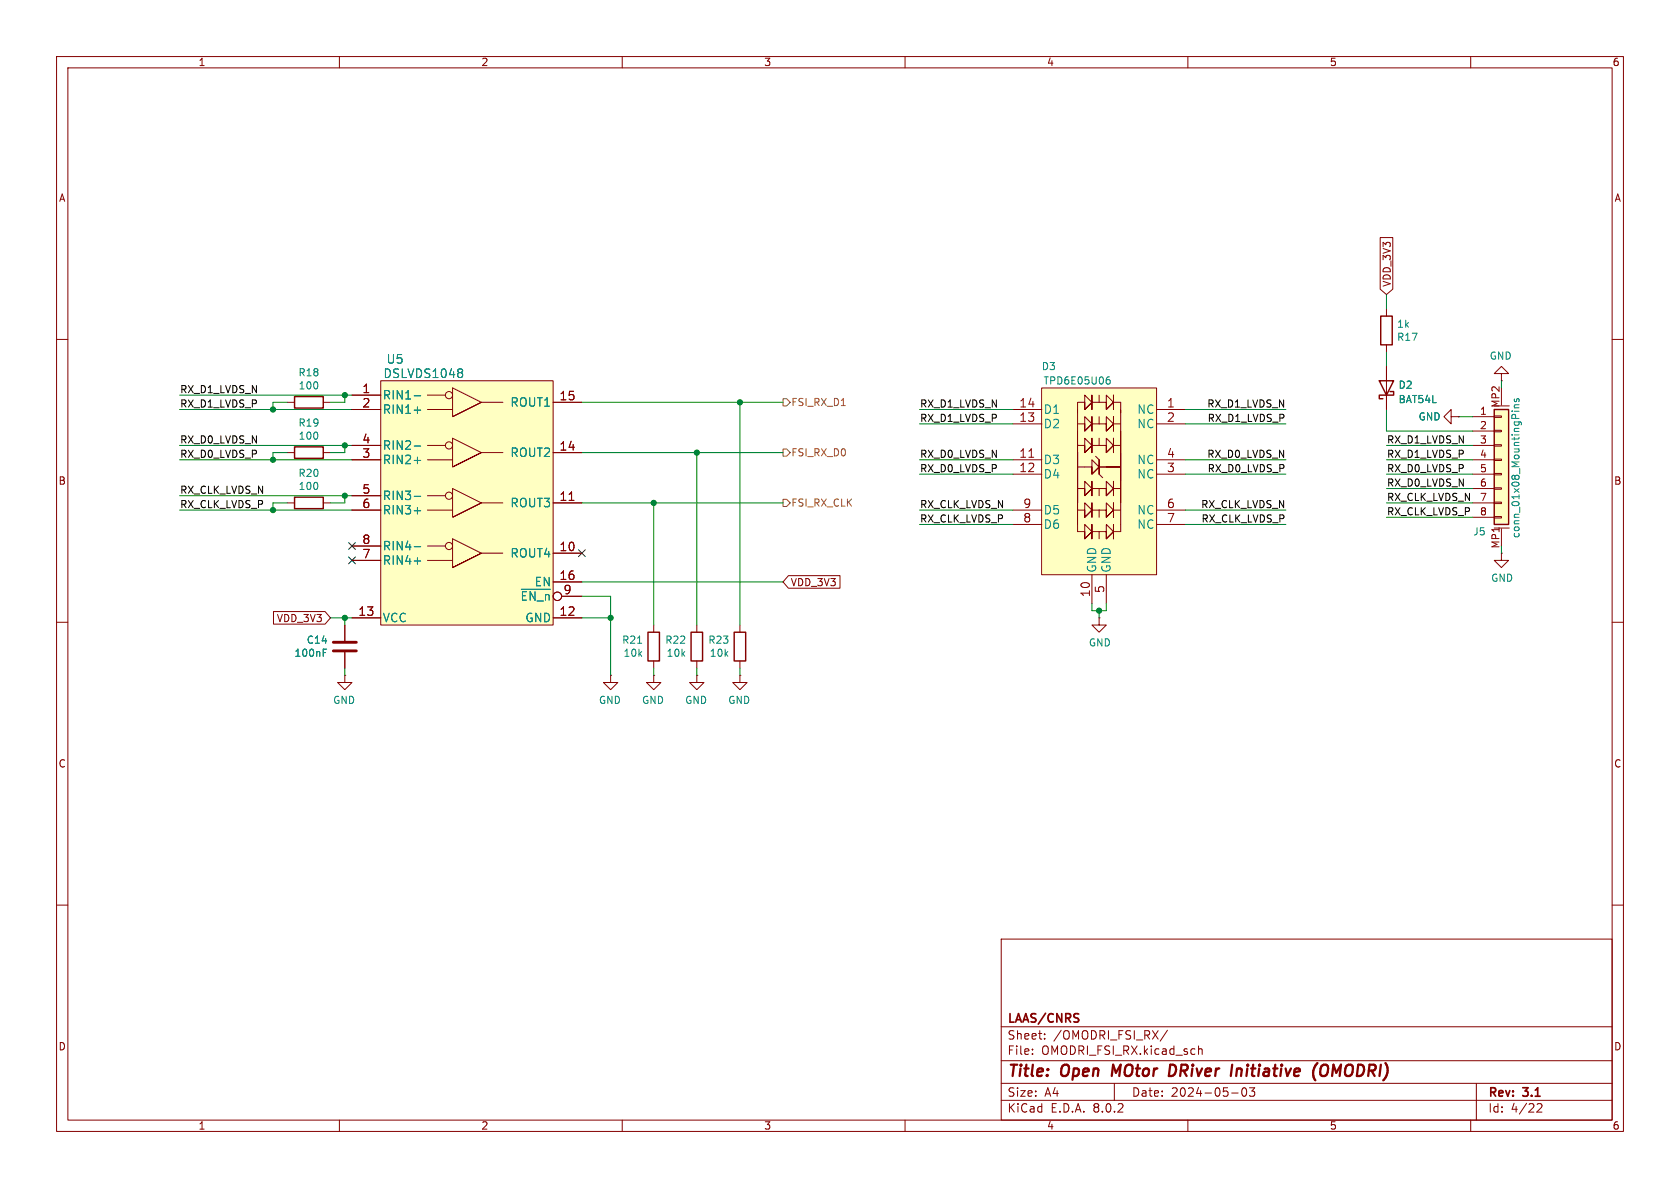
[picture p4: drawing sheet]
<svg xmlns="http://www.w3.org/2000/svg" width="297mm" height="210mm" viewBox="0 0 297 210" stroke-linecap="round" stroke-linejoin="round" font-family="sans-serif">
<g fill="none" stroke="#840000" stroke-width=".18">
<path d="M10 10h277v190h-277zM12 12h273v186h-273zM60 10v2M110 10v2M160 10v2M210 10v2M260 10v2M10 60h2M285 60h2M10 110h2M285 110h2M10 160h2"/>
<path d="M285 160h2M177 166h108v32h-108zM60 198v2M110 198v2M160 198v2M177 194.5h108M177 191.5h108M177 187.5h108M177 181.5h108M182.5 186.3v.1M182.5 185.5v.1M184.7 183.6v.1"/>
<path d="M184.7 182.8v.1M197 191.5v3M206.4 182.1l-1.3 2M210 198v2M211.9 184.9v1.5M211.9 185.5l.2-.1 .4 .1v.9M217.7 193.2h1.2M219.7 192.4l.2-.1a.81 .81 0 0 1 .6 .6 .81 .81 0 0 1-.3 .8l-.2 .1a.81 .81 0 0 1-.3-1.4zM220.9 192.3h.9l-.5 .6 .4 .1v.7l-.2 .1h-.4l-.2-.1M260 198v2M261 191.5v6.5M271.7 195.2l.6-.1 .2 .1 .1 .3-.9 1.1h.9"/>
</g>
<path d="M196.8 188.2l-.3 2M207.6 188.3l-.7-.1-.3 2h.5l.5-.3M218.7 188.9l-.2 1.3M219.3 188.9l-.6 .2M232.3 190.6l.2 .4M232.9 187.9l-.6 .9M234.6 188.3a.73 .73 0 0 0-1.1 .6l-.1 .6v.4l.2 .2a.71 .71 0 0 0 1-.2" fill="none" stroke="#840000" stroke-width=".4"/>
<path d="M264.2 72.4h2.5v20.3h-2.5z" fill="#ffffc2"/>
<g fill="none" stroke="#840000" stroke-width=".18">
<path d="M245.1 54.6v1.3M245.1 61v1.2M245.1 64.8v7.6M256.5 73.7v-1.3l-1.2 1.3 1.2 1.2v-1.2h1.3M257.8 73.7h.1M260.3 73.7h3.9M260.3 76.2h3.9M260.3 78.7h3.9M264.2 78.6h1.2v.3h-1.2zM264.2 76.1h1.2v.2h-1.2zM264.2 73.5h1.2v.3h-1.2zM264.2 71.8h2.6"/>
<path d="M265.4 66h1.3l-1.3-1.2-1.2 1.2h1.2v1.3M265.4 67.3h.1M265.4 68.6v3M260.3 81.3h3.9M260.3 83.8h3.9M260.3 86.4h3.9M260.3 88.9h3.9M260.3 91.4h3.9M264.2 91.3h1.2v.3h-1.2zM264.2 88.8h1.2v.2h-1.2zM264.2 86.2h1.2v.3h-1.2zM264.2 83.7h1.2v.2h-1.2z"/>
<path d="M264.2 81.2h1.2v.2h-1.2zM264.2 93.3h2.6M265.4 97.8v1.3h1.3l-1.3 1.2-1.2-1.2h1.2M265.4 97.8h.1M265.4 93.5v3M61 119.4v1.3h-1.3l1.3 1.2 1.2-1.2h-1.2M61 119.4h.1M61 110.5v2.8M61 115.3v2.8M107.9 119.4v1.3h-1.2l1.2 1.2 1.3-1.2h-1.3M107.9 119.4h.1M115.6 119.4v1.3h-1.3l1.3 1.2 1.2-1.2h-1.2"/>
<path d="M115.6 119.4h.1M115.6 110.5v1.3M115.6 116.8v1.3M123.2 119.4v1.3h-1.3l1.3 1.2 1.3-1.2h-1.3M123.2 119.4h.1M123.2 110.5v1.3M123.2 116.8v1.3M130.8 119.4v1.3h-1.3l1.3 1.2 1.3-1.2h-1.3M130.8 119.4h.1M130.8 110.5v1.3M130.8 116.8v1.3"/>
</g>
<path d="M244.1 55.9h2v5.1h-2zM243.8 67.3h2.6l-1.3 2.6zM245.7 69.2h.7v.7h-2.6v.6h.7M264.2 72.4h2.5v20.3h-2.5zM114.6 111.8h2v5h-2zM122.2 111.8h2v5h-2zM129.8 111.8h2v5h-2z" fill="none" stroke="#840000" stroke-width=".25"/>
<path d="M267.3 72.7h.1M267.3 73.4l.2-.2 .4 .2M267.7 72.7h.8M267.7 72.1h.8M267.8 70.5l-.1 .3 .2 .2 .2-.1 .1-.4h.3v.5M268.5 71.6h-.7l-.1 .3 .1 .2M57.1 115.4h.5M57.1 114.8h.6M112.7 113.7h.7" fill="none" stroke="#008484" stroke-width=".18"/>
<path d="M58.9 115.1h4.1M58.9 113.5h4.1" fill="none" stroke="#840000" stroke-width=".51"/>
<path d="M184.1 68.6h20.4v33h-20.4z" fill="#ffffc2"/>
<g fill="none" stroke="#840000" stroke-width=".18">
<path d="M50.8 71.1h1.3M57.1 71.1h1.3M179.1 72.4h5M179.1 74.9h5M184.1 68.6h20.4v33h-20.4zM190.5 78.7h1.3v1.3l1.2-1.3-1.2 1.3v-2.5l1.2 1.2v1.3v-2.5v1.2h1.3M190.5 74.9h1.3v1.3l1.2-1.3-1.2 1.3v-2.5l1.2 1.2v1.3v-2.5v1.2h1.3M194.3 71.1h-1.3v-1.2v2.5v-1.3l-1.2-1.2v2.5l1.2-1.3-1.2 1.3v-1.3h-1.3v21.6M194.3 71.1h1.3v1.3l1.2-1.3-1.2 1.3v-2.5l1.2 1.2v1.3v-2.5v1.2h1.3v22.9h-1.3v-1.3v2.6v-1.3l-1.2-1.3v2.6l1.2-1.3-1.2 1.3v-1.3h-1.3M194.3 78.7h1.3v1.3l1.2-1.3-1.2 1.3v-2.5l1.2 1.2v1.3v-2.5v1.2h1.3M194.3 74.9h1.3v1.3l1.2-1.3-1.2 1.3v-2.5l1.2 1.2v1.3v-2.5v1.2h1.3M194.3 69.9v1.2"/>
<path d="M194.3 73.7v1.2M194.3 77.5v1.2M204.5 72.4h5M204.5 74.9h5M50.8 88.9h1.3M50.8 80h1.3M57.1 88.9h1.3M57.1 80h1.3M179.1 81.3h5M179.1 83.8h5M179.1 90.2h5M179.1 92.7h5"/>
<path d="M181.9 80.8h.9M190.5 90.2h1.3v1.2l1.2-1.2-1.2 1.2v-2.5l1.2 1.3v1.2v-2.5v1.3h1.3M190.5 86.4h1.3v1.2l1.2-1.2-1.2 1.2v-2.5l1.2 1.3v1.2v-2.5v1.3h1.3M193.7 80.6l.6 .7M194.3 82.6h3.8h-3.8v-1.3v2.5v-1.2l-1.3-1.3v2.5l1.3-1.2-1.3 1.2v-1.2h-2.5v11.4h1.3v1.3l1.2-1.3-1.2 1.3v-2.6l1.2 1.3v1.3v-2.6v1.3h1.3M194.3 90.2h1.3v1.2l1.2-1.2-1.2 1.2v-2.5l1.2 1.3v1.2v-2.5v1.3h1.3M194.3 86.4h1.3v1.2l1.2-1.2-1.2 1.2v-2.5l1.2 1.3v1.2v-2.5v1.3h1.3M194.3 83.8l.6 .7M194.3 86.4v1.2M194.3 90.2v1.2M194.3 94v1.3M204.5 81.3h5"/>
<path d="M204.5 83.8h5M204.5 90.2h5M204.5 92.7h5M193 101.6v5.1M195.6 101.6v5.1"/>
</g>
<path d="M195.8 67.1l.4 .1 .1 .1-.1 .5-.4 .1M196.2 66.6l-.4 .1" fill="none" stroke="#008484" stroke-width=".18"/>
<path d="M52.1 79h5v2h-5zM52.1 70.1h5v2h-5zM52.1 87.9h5v2h-5z" fill="none" stroke="#840000" stroke-width=".25"/>
<path d="M67.3 67.3h30.5v43.2h-30.5z" fill="#ffffc2"/>
<g fill="none" stroke="#840000" stroke-width=".18">
<path d="M244 42h2.2v9.1l-1.1 1-1.1-1zM62.2 72.4h5.1M62.2 78.7h5.1M62.2 69.9h5.1M67.3 67.3h30.5v43.2h-30.5zM75.6 72.4h4.4M75.6 78.7h3.1M75.6 69.9h3.1M88.9 71.1h-3.8l-5.1 2.6 5.1-2.6-5.1-2.5v5.1M97.8 71.1h5.1M245.1 64.8v2.5M245.1 69.9v2.5"/>
<path d="M257.8 73.7h.1M62.2 99.1h5.1M62.2 90.2h5.1M62.2 81.3h5.1M62.2 96.5h5.1M62.2 87.6h5.1M75.6 99.1h4.4M75.6 90.2h4.4M75.6 81.3h4.4M75.6 96.5h3.1M75.6 87.6h3.1M88.9 97.8h-3.8l-5.1 2.5 5.1-2.5-5.1-2.5v5"/>
<path d="M88.9 88.9h-3.8l-5.1 2.5 5.1-2.5-5.1-2.5v5M88.9 80h-3.8l-5.1 2.6 5.1-2.6-5.1-2.5v5.1M97.8 97.8h5.1M97.8 88.9h5.1M97.8 80h5.1M100.6 88.5h.9M48.3 108.1h9.2l.9 1.1-.9 1.1h-9.2zM61 110.5v2.8M61 115.3v2.8M62.2 109.2h5.1M97.8 109.2h5.1M97.8 102.9h5.1"/>
<path d="M99.3 105.4h3.6M139.4 101.8h9.1v2.2h-9.1l-1-1.1zM194.3 109.2v1.3h1.3l-1.3 1.3-1.3-1.3h1.3M194.3 109.2h.1"/>
<circle cx="79.4" cy="78.7" r=".63"/>
<circle cx="79.4" cy="69.8" r=".63"/>
<circle cx="79.4" cy="96.5" r=".63"/>
<circle cx="79.4" cy="87.6" r=".63"/>
</g>
<path d="M73.2 70h1.2M73.2 72.5h1.2M73.2 78.9h1.2M81.5 65.2l.3 .3-.3 .4 .2 .1 .1 .4-.3 .3M73.2 81.4h1.2M73.2 87.7h1.2M73.2 90.3h1.2M73.2 99.2h1.2M73.2 96.6h1.2M57.1 115.4h.5M57.1 114.8h.6M92.2 104.2h5.1" fill="none" stroke="#008484" stroke-width=".18"/>
<path d="M138.4 79.4h.7l.6 .6-.6 .6h-.7zM138.4 70.5h.7l.6 .6-.6 .7h-.7zM138.4 88.3h.7l.6 .6-.6 .6h-.7z" fill="none" stroke="#848400" stroke-width=".18"/>
<g fill="none" stroke="#008400" stroke-width=".18">
<path d="M245.1 52.1v2.5M31.7 69.9h30.5M31.7 72.4h30.5M31.7 78.7h30.5M50.8 71.1h-2.5v1.3M61 69.9v1.2h-2.6M61 78.7v1.3h-2.6M102.9 71.1h35.5M130.8 71.1v39.4M162.6 72.4h16.5M162.6 74.9h16.5M209.5 72.4h17.8"/>
<path d="M209.5 74.9h17.8M245.1 62.2v2.6M245.1 72.4v3.8h15.2M245.1 78.7h15.2M257.8 73.7h2.5M265.4 67.3v1.3M31.7 90.2h30.5M31.7 81.3h30.5M31.7 87.6h30.5M50.8 80h-2.5v1.3M50.8 88.9h-2.5v1.3M61 87.6v1.3h-2.6"/>
<path d="M102.9 88.9h35.5M102.9 80h35.5M115.6 88.9v21.6M123.2 80v30.5M162.6 90.2h16.5M162.6 81.3h16.5M162.6 83.8h16.5M162.6 92.7h16.5M209.5 90.2h17.8M209.5 81.3h17.8M209.5 83.8h17.8M209.5 92.7h17.8"/>
<path d="M245.1 88.9h15.2M245.1 81.3h15.2M245.1 83.8h15.2M245.1 91.4h15.2M245.1 86.4h15.2M265.4 96.5v1.3M58.4 109.2h3.8M61 109.2v1.3M61 118.1v1.3M102.9 105.4h5v14M102.9 109.2h5M102.9 102.9h35.5"/>
<path d="M115.6 118.1v1.3M123.2 118.1v1.3M130.8 118.1v1.3M193 106.7v1.3h2.6v-1.3M194.3 108v1.2"/>
</g>
<path d="M61.6 98.5l1.2 1.2M61.6 95.9l1.2 1.2M62.8 98.5l-1.2 1.2M62.8 95.9l-1.2 1.2M102.3 97.2l1.2 1.2M103.5 97.2l-1.2 1.2" fill="none" stroke="#000084" stroke-width=".18"/>
<g fill="#008400" stroke="#008400" stroke-width=".18">
<circle cx="61" cy="87.6" r=".46"/>
<circle cx="107.9" cy="109.2" r=".46"/>
<circle cx="61" cy="109.2" r=".46"/>
<circle cx="115.6" cy="88.9" r=".46"/>
<circle cx="123.2" cy="80" r=".46"/>
<circle cx="130.8" cy="71.1" r=".46"/>
<circle cx="194.3" cy="108" r=".46"/>
<circle cx="61" cy="69.9" r=".46"/>
<circle cx="48.3" cy="81.3" r=".46"/>
<circle cx="48.3" cy="90.2" r=".46"/>
<circle cx="48.3" cy="72.4" r=".46"/>
<circle cx="61" cy="78.7" r=".46"/>
</g>
<g font-size="2.8" fill="#840000">
<text x="178" y="190.9">Title:</text>
<text x="187.7" y="190.9">Open</text>
<text x="197.4" y="190.9">MOtor</text>
<text x="208.3" y="190.9">DRiver</text>
<text x="220.1" y="190.9">Initiative</text>
<text x="235.3" y="190.9">(OMODRI)</text>
</g>
<g font-size="2.1" fill="#008484">
<text x="68.2" y="64.5">U5</text>
<text x="67.6" y="70.8">RIN1-</text>
<text x="67.7" y="67">DSLVDS1048</text>
<text x="67.6" y="73.4">RIN1+</text>
<text x="90.2" y="72.1">ROUT1</text>
<text x="184.4" y="75.9">D2</text>
<text x="184.4" y="73.4">D1</text>
<text x="201" y="73.4">NC</text>
<text x="201" y="75.9">NC</text>
<text x="67.6" y="82.3">RIN2+</text>
<text x="67.6" y="79.7">RIN2-</text>
<text x="90.2" y="81">ROUT2</text>
<text x="184.4" y="82.3">D3</text>
<text x="201" y="82.3">NC</text>
<text x="67.6" y="88.6">RIN3-</text>
<text x="90.2" y="89.9">ROUT3</text>
<text x="184.4" y="84.8">D4</text>
<text x="201" y="84.8">NC</text>
<text x="67.6" y="91.1">RIN3+</text>
<text x="184.4" y="93.7">D6</text>
<text x="184.4" y="91.1">D5</text>
<text x="201" y="91.1">NC</text>
<text x="201" y="93.7">NC</text>
<text x="67.6" y="100">RIN4+</text>
<text x="67.6" y="97.5">RIN4-</text>
<text x="90.2" y="98.8">ROUT4</text>
<text x="194" y="101.3" transform="rotate(-90 194 101.3)">GND</text>
<text x="196.6" y="101.3" transform="rotate(-90 196.6 101.3)">GND</text>
<text x="92" y="106.4">~{EN_n}</text>
<text x="94.5" y="103.8">EN</text>
<text x="67.6" y="110.2">VCC</text>
<text x="92.8" y="110.2">GND</text>
</g>
<g font-size="2.1" fill="#840000">
<text x="64" y="69.6">1</text>
<text x="98.8" y="70.9">15</text>
<text x="64" y="72.1">2</text>
<text x="180.1" y="74.7">13</text>
<text x="180.1" y="72.1">14</text>
<text x="206.2" y="72.1">1</text>
<text x="206.2" y="74.7">2</text>
<text x="64" y="81">3</text>
<text x="64" y="78.5">4</text>
<text x="98.8" y="79.8">14</text>
<text x="180.1" y="81">11</text>
<text x="180.1" y="83.6">12</text>
<text x="206.2" y="83.6">3</text>
<text x="206.2" y="81">4</text>
<text x="64" y="87.4">5</text>
<text x="64" y="89.9">6</text>
<text x="98.8" y="88.6">11</text>
<text x="180.8" y="89.9">9</text>
<text x="206.2" y="89.9">6</text>
<text x="180.8" y="92.5">8</text>
<text x="206.2" y="92.5">7</text>
<text x="64" y="98.8">7</text>
<text x="64" y="96.3">8</text>
<text x="98.8" y="97.5">10</text>
<text x="98.8" y="102.6">16</text>
<text x="99.5" y="105.2">9</text>
<text x="192.8" y="105.6" transform="rotate(-90 192.8 105.6)">10</text>
<text x="195.3" y="104.9" transform="rotate(-90 195.3 104.9)">5</text>
<text x="63.3" y="109">13</text>
<text x="98.8" y="109">12</text>
<text x="178" y="184">Sheet:</text>
<text x="178" y="181.2">LAAS/CNRS</text>
<text x="186.2" y="184">/OMODRI_FSI_RX/</text>
<text x="178" y="186.7">File:</text>
<text x="184.1" y="186.7">OMODRI_FSI_RX.kicad_sch</text>
<text x="178" y="196.9">KiCad</text>
<text x="178" y="194.1">Size:</text>
<text x="184.7" y="194.1">A4</text>
<text x="185.7" y="196.9">E.D.A.</text>
<text x="193.3" y="196.9">8.0.2</text>
<text x="200" y="194.1">Date:</text>
<text x="207" y="194.1">2024-05-03</text>
<text x="263" y="194.3">Rev:</text>
<text x="263" y="196.9">Id:</text>
<text x="267.1" y="196.9">4/22</text>
<text x="269.4" y="194.3">3.1</text>
</g>
<g font-size="1.8" fill="#840000">
<text x="35" y="11.9">1</text>
<text x="85" y="11.9">2</text>
<text x="135" y="11.9">3</text>
<text x="185" y="11.9">4</text>
<text x="235" y="11.9">5</text>
<text x="285" y="11.9">6</text>
<text x="10.3" y="35.9">A</text>
<text x="285.3" y="35.9">A</text>
<text x="246.1" y="50.8" transform="rotate(-90 246.1 50.8)">VDD_3V3</text>
<text x="261.5" y="73.4">1</text>
<text x="261.5" y="75.9">2</text>
<text x="265.2" y="72.2" transform="rotate(-90 265.2 72.2)">MP2</text>
<text x="261.5" y="78.5">3</text>
<text x="261.5" y="81">4</text>
<text x="261.5" y="83.6">5</text>
<text x="10.3" y="85.9">B</text>
<text x="261.5" y="86.1">6</text>
<text x="261.5" y="88.6">7</text>
<text x="285.3" y="85.9">B</text>
<text x="261.5" y="91.2">8</text>
<text x="265.2" y="97.1" transform="rotate(-90 265.2 97.1)">MP1</text>
<text x="139.7" y="103.8">VDD_3V3</text>
<text x="48.8" y="110.2">VDD_3V3</text>
<text x="10.3" y="135.9">C</text>
<text x="285.3" y="135.9">C</text>
<text x="10.3" y="185.9">D</text>
<text x="285.3" y="185.9">D</text>
<text x="35" y="199.9">1</text>
<text x="85" y="199.9">2</text>
<text x="135" y="199.9">3</text>
<text x="185" y="199.9">4</text>
<text x="235" y="199.9">5</text>
<text x="285" y="199.9">6</text>
</g>
<g font-size="1.8" fill="#008484">
<text x="246.9" y="58.1">1k</text>
<text x="184.1" y="65.6">D3</text>
<text x="246.9" y="60.5">R17</text>
<text x="263.3" y="63.8">GND</text>
<text x="52.7" y="66.7">R18</text>
<text x="52.7" y="69">100</text>
<text x="184.4" y="68.2">TPD6E05U06</text>
<text x="247.2" y="68.9">D2</text>
<text x="247.2" y="71.5">BAT54L</text>
<text x="52.7" y="75.6">R19</text>
<text x="52.7" y="77.9">100</text>
<text x="250.7" y="74.5">GND</text>
<text x="52.7" y="84.5">R20</text>
<text x="52.7" y="86.8">100</text>
<text x="260.4" y="94.8">J5</text>
<text x="268.8" y="95.2" transform="rotate(-90 268.8 95.2)">conn_01x08_MountingPins</text>
<text x="263.5" y="103">GND</text>
<text x="54.1" y="114">C14</text>
<text x="109.9" y="114">R21</text>
<text x="117.5" y="114">R22</text>
<text x="125.1" y="114">R23</text>
<text x="52" y="116.3">100nF</text>
<text x="110.1" y="116.3">10k</text>
<text x="117.8" y="116.3">10k</text>
<text x="125.4" y="116.3">10k</text>
<text x="192.4" y="114.5">GND</text>
<text x="58.8" y="124.6">GND</text>
<text x="105.8" y="124.6">GND</text>
<text x="113.4" y="124.6">GND</text>
<text x="121" y="124.6">GND</text>
<text x="128.6" y="124.6">GND</text>
</g>
<g font-size="1.8">
<text x="31.7" y="69.6">RX_D1_LVDS_N</text>
<text x="31.7" y="72.1">RX_D1_LVDS_P</text>
<text x="162.6" y="72.1">RX_D1_LVDS_N</text>
<text x="162.6" y="74.7">RX_D1_LVDS_P</text>
<text x="213.3" y="72.1">RX_D1_LVDS_N</text>
<text x="213.4" y="74.7">RX_D1_LVDS_P</text>
<text x="31.7" y="78.5">RX_D0_LVDS_N</text>
<text x="31.7" y="81">RX_D0_LVDS_P</text>
<text x="162.6" y="83.6">RX_D0_LVDS_P</text>
<text x="162.6" y="81">RX_D0_LVDS_N</text>
<text x="213.3" y="81">RX_D0_LVDS_N</text>
<text x="213.4" y="83.6">RX_D0_LVDS_P</text>
<text x="245.1" y="78.5">RX_D1_LVDS_N</text>
<text x="245.1" y="81">RX_D1_LVDS_P</text>
<text x="245.1" y="83.6">RX_D0_LVDS_P</text>
<text x="31.7" y="89.9">RX_CLK_LVDS_P</text>
<text x="31.7" y="87.4">RX_CLK_LVDS_N</text>
<text x="162.6" y="89.9">RX_CLK_LVDS_N</text>
<text x="212.2" y="89.9">RX_CLK_LVDS_N</text>
<text x="245.1" y="86.1">RX_D0_LVDS_N</text>
<text x="245.1" y="88.6">RX_CLK_LVDS_N</text>
<text x="162.6" y="92.4">RX_CLK_LVDS_P</text>
<text x="212.3" y="92.4">RX_CLK_LVDS_P</text>
<text x="245.1" y="91.2">RX_CLK_LVDS_P</text>
</g>
<g font-size="1.8" fill="#848400">
<text x="139.8" y="72">FSI_RX_D1</text>
<text x="139.8" y="80.9">FSI_RX_D0</text>
<text x="139.8" y="89.8">FSI_RX_CLK</text>
</g>
</svg>
